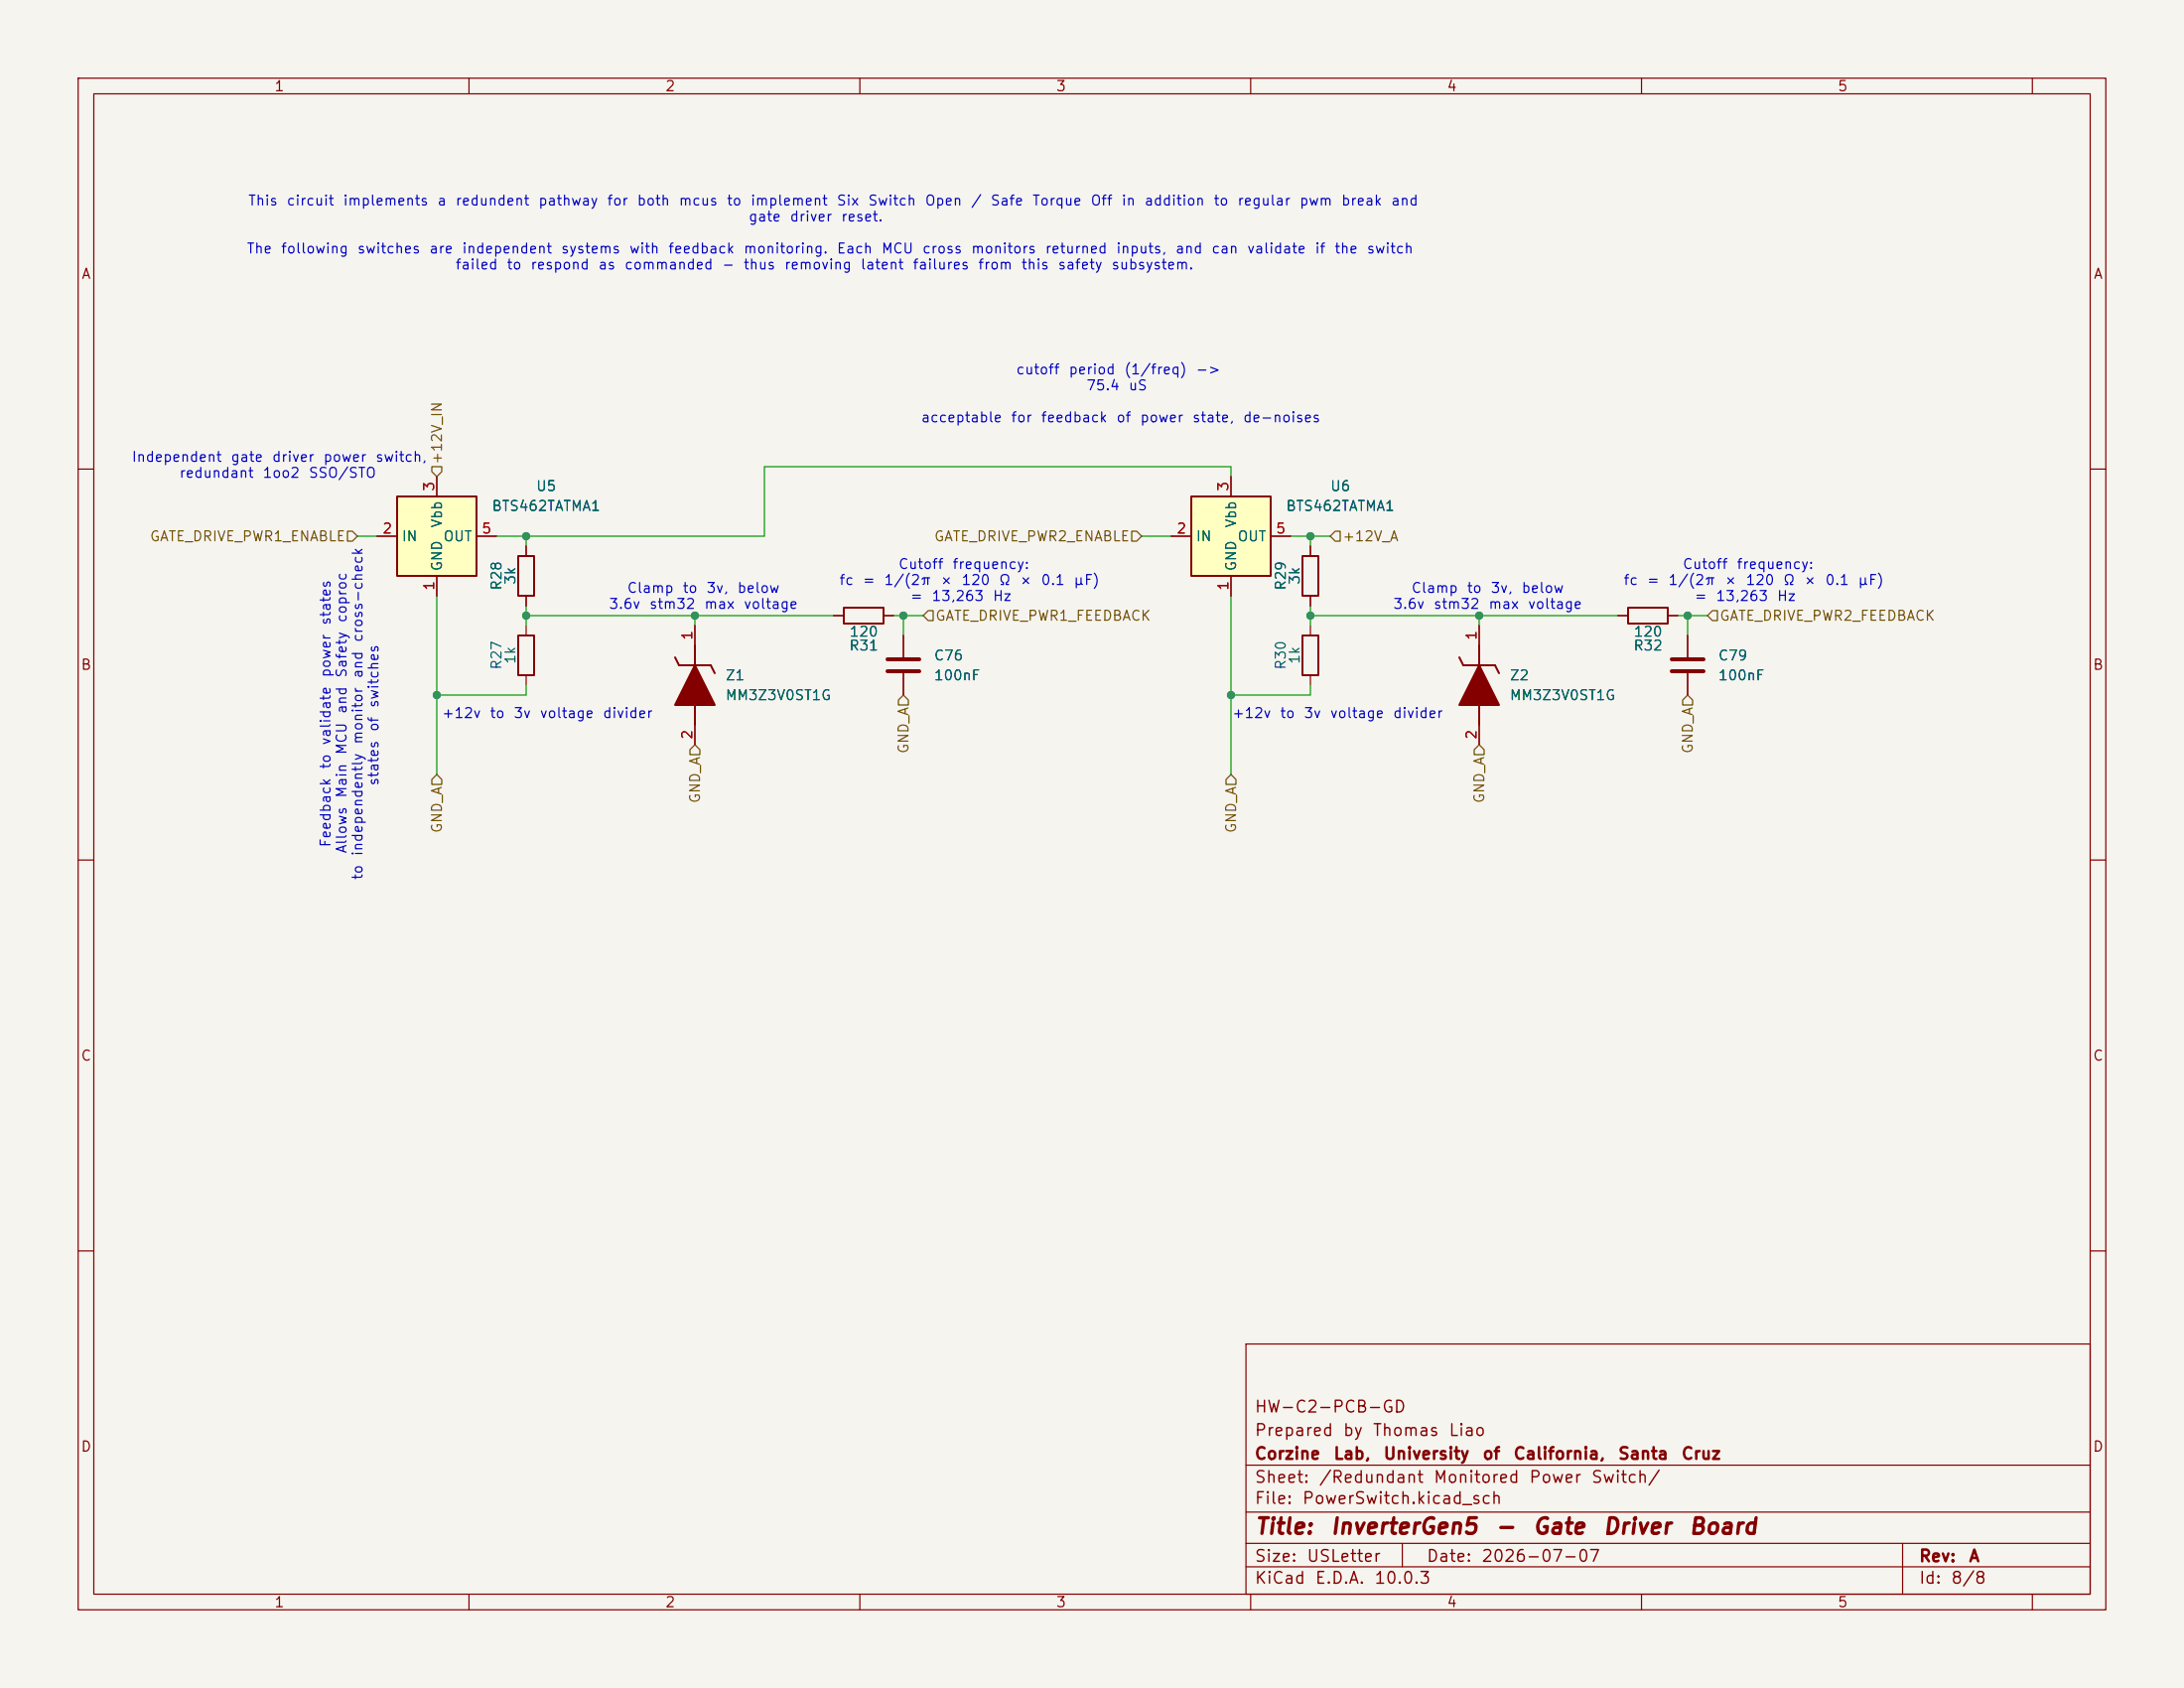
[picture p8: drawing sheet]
<svg xmlns="http://www.w3.org/2000/svg" width="279mm" height="216mm" viewBox="0 0 279 216" stroke-linecap="round" stroke-linejoin="round" font-family="sans-serif">
<path d="M0 0h279.4v215.9h-279.4z" fill="#f5f4ef" stroke="#f5f4ef" stroke-width=".13"/>
<g fill="none" stroke="#840000" stroke-width=".15">
<path d="M10 10h259.4v195.9h-259.4zM12 12h255.4v191.9h-255.4zM60 10v2M110 10v2M160 10v2M210 10v2M260 10v2M10 60h2M67.3 69.9v1.2M67.3 76.2v1.3M267.4 60h2M167.6 80v1.3"/>
<path d="M167.6 86.4v1.2M10 110h2M267.4 110h2M10 160h2M159.4 171.9h108v32h-108zM267.4 160h2M159.4 197.4h108M159.4 193.4h108M159.4 187.4h108M179.4 197.4v3M243.4 197.4v6.5M60 203.9v2"/>
<path d="M110 203.9v2M159.4 200.4h108M160 203.9v2M210 203.9v2M260 203.9v2"/>
</g>
<path d="M66.3 71.1h2v5.1h-2zM166.6 81.3h2.1v5.1h-2.1z" fill="none" stroke="#840000" stroke-width=".25"/>
<path d="M50.8 63.5h10.2v10.2h-10.2z" fill="#ffffc2"/>
<path d="M50.8 63.5h10.2v10.2h-10.2zM107.9 77.7h5.1v2.1h-5.1zM166.6 71.1h2.1v5.1h-2.1zM66.3 81.3h2v5.1h-2zM86.4 84.1l.5 1h4l.5 1M88.9 82.6v2.5M88.9 90.2v2.5" fill="none" stroke="#840000" stroke-width=".25"/>
<g fill="none" stroke="#840000" stroke-width=".15">
<path d="M48.3 68.6h2.5M55.9 61v2.5M55.9 73.7v2.5M61 68.6h2.5M106.7 78.7h1.2M113 78.7h1.3M167.6 69.9v1.2M167.6 76.2v1.3M67.3 80v1.3M67.3 86.4v1.2M88.9 80v2.6M88.9 92.7v2.6"/>
<path d="M215.9 81.3v2.8M215.9 86.1v2.8"/>
</g>
<path d="M213.9 84.3h4M213.9 85.9h4" fill="none" stroke="#840000" stroke-width=".51"/>
<path d="M88.9 85.1l2.5 5.1h-5z" fill="#840000" stroke="#840000" stroke-width=".25"/>
<path d="M152.4 63.5h10.2v10.2h-10.2z" fill="#ffffc2"/>
<path d="M152.4 63.5h10.2v10.2h-10.2zM208.3 77.7h5.1v2.1h-5.1zM186.7 84.1l.5 1h4.1l.5 1M189.2 82.6v2.5M189.2 90.2v2.5" fill="none" stroke="#840000" stroke-width=".25"/>
<g fill="none" stroke="#840000" stroke-width=".15">
<path d="M48.3 68.6h2.5M55.9 61v2.5M55.9 73.7v2.5M61 68.6h2.5M67.3 69.9v1.2M67.3 76.2v1.3M106.7 78.7h1.2M113 78.7h1.3M149.9 68.6h2.5M157.5 61v2.5M157.5 73.7v2.5M162.6 68.6h2.5"/>
<path d="M167.6 69.9v1.2M167.6 76.2v1.3M207 78.7h1.3M213.4 78.7h1.2M88.9 80v2.6M88.9 92.7v2.6M115.6 81.3v2.8M115.6 86.1v2.8M189.2 80v2.6M189.2 92.7v2.6M215.9 81.3v2.8M215.9 86.1v2.8"/>
</g>
<path d="M189.2 85.1l2.6 5.1h-5.1z" fill="#840000" stroke="#840000" stroke-width=".25"/>
<path d="M113.5 84.3h4.1M113.5 85.9h4.1" fill="none" stroke="#840000" stroke-width=".51"/>
<path d="M55.2 59.7h1.3v.6l-.6 .7-.7-.7zM44.4 67.9h.7l.6 .7-.6 .6h-.7zM118.7 78.1h.7v1.3h-.7l-.6-.7zM144.8 67.9h.6l.6 .7-.6 .6h-.6zM170.8 67.9h.6v1.3h-.6l-.6-.6zM219.1 78.1h.6v1.3h-.6l-.7-.7zM55.9 99.1l.6 .6v.6h-1.3v-.6zM88.9 95.3l.6 .6v.6h-1.2v-.6zM115.6 88.9l.6 .6v.7h-1.3v-.7zM157.5 99.1l.6 .6v.6h-1.3v-.6zM189.2 95.3l.7 .6v.6h-1.3v-.6zM215.9 88.9l.6 .6v.7h-1.2v-.7z" fill="none" stroke="#725600" stroke-width=".15"/>
<g fill="none" stroke="#009600" stroke-width=".15">
<path d="M45.7 68.6h2.6M55.9 76.2v22.9M67.3 78.7h39.4M67.3 68.6v1.3M67.3 77.5v2.5M88.9 78.7v1.3M114.3 78.7h3.8M115.6 78.7v2.6M146 68.6h3.9M157.5 61v-1.3h-59.7v8.9h-34.3M157.5 76.2v22.9M165.1 68.6h5.1"/>
<path d="M167.6 68.6v1.3M167.6 77.5v2.5M167.6 78.7h39.4M189.2 78.7v1.3M214.6 78.7h3.8M215.9 78.7v2.6M67.3 87.6v1.3h-11.4M167.6 87.6v1.3h-10.1"/>
</g>
<g fill="#009600" stroke="#009600" stroke-width=".13">
<circle cx="67.3" cy="68.6" r=".46"/>
<circle cx="88.9" cy="78.7" r=".46"/>
<circle cx="67.3" cy="78.7" r=".46"/>
<circle cx="55.9" cy="88.9" r=".46"/>
<circle cx="115.6" cy="78.7" r=".46"/>
<circle cx="157.5" cy="88.9" r=".46"/>
<circle cx="215.9" cy="78.7" r=".46"/>
<circle cx="167.6" cy="78.7" r=".46"/>
<circle cx="167.6" cy="68.6" r=".46"/>
<circle cx="189.2" cy="78.7" r=".46"/>
</g>
<g font-size="2" fill="#840000">
<text x="160.4" y="196.7">Title:</text>
<text x="170.1" y="196.7">InverterGen5</text>
<text x="191.2" y="196.7">-</text>
<text x="196" y="196.7">Gate</text>
<text x="204.9" y="196.7">Driver</text>
<text x="215.9" y="196.7">Board</text>
</g>
<g font-size="1.5" fill="#840000">
<text x="160.4" y="184">Prepared</text>
<text x="160.4" y="181">HW-C2-PCB-GD</text>
<text x="171.7" y="184">by</text>
<text x="175.5" y="184">Thomas</text>
<text x="185.2" y="184">Liao</text>
<text x="160.4" y="190">Sheet:</text>
<text x="160.4" y="187">Corzine</text>
<text x="168.6" y="190">/Redundant</text>
<text x="170.5" y="187">Lab,</text>
<text x="176.9" y="187">University</text>
<text x="183.3" y="190">Monitored</text>
<text x="189.6" y="187">of</text>
<text x="193.5" y="187">California,</text>
<text x="195.5" y="190">Power</text>
<text x="203.5" y="190">Switch/</text>
<text x="206.9" y="187">Santa</text>
<text x="215" y="187">Cruz</text>
<text x="160.4" y="192.7">File:</text>
<text x="166.5" y="192.7">PowerSwitch.kicad_sch</text>
<text x="160.4" y="202.9">KiCad</text>
<text x="160.4" y="200.1">Size:</text>
<text x="167.1" y="200.1">USLetter</text>
<text x="168.1" y="202.9">E.D.A.</text>
<text x="175.7" y="202.9">10.0.3</text>
<text x="182.4" y="200.1">Date:</text>
<text x="189.4" y="200.1">2026-07-07</text>
<text x="245.4" y="200.1">Rev:</text>
<text x="245.4" y="202.9">Id:</text>
<text x="249.5" y="202.9">8/8</text>
<text x="251.8" y="200.1">A</text>
</g>
<g font-size="1.3" fill="#840000">
<text x="35" y="12">1</text>
<text x="85" y="12">2</text>
<text x="135" y="12">3</text>
<text x="185" y="12">4</text>
<text x="235" y="12">5</text>
<text x="10.3" y="36">A</text>
<text x="267.7" y="36">A</text>
<text x="10.3" y="86">B</text>
<text x="267.7" y="86">B</text>
<text x="10.3" y="136">C</text>
<text x="267.7" y="136">C</text>
<text x="10.3" y="186">D</text>
<text x="267.7" y="186">D</text>
<text x="35" y="205.9">1</text>
<text x="85" y="205.9">2</text>
<text x="135" y="205.9">3</text>
<text x="185" y="205.9">4</text>
<text x="235" y="205.9">5</text>
</g>
<g font-size="1.3" fill="#0000c2">
<text x="31.6" y="26.6">This</text>
<text x="36.6" y="26.6">circuit</text>
<text x="43.8" y="26.6">implements</text>
<text x="55.8" y="26.6">a</text>
<text x="58.2" y="26.6">redundent</text>
<text x="68.8" y="26.6">pathway</text>
<text x="77.6" y="26.6">for</text>
<text x="81.4" y="26.6">both</text>
<text x="86.7" y="26.6">mcus</text>
<text x="92.9" y="26.6">to</text>
<text x="95.7" y="28.6">gate</text>
<text x="95.9" y="26.6">implement</text>
<text x="100.9" y="28.6">driver</text>
<text x="106.9" y="26.6">Six</text>
<text x="107.5" y="28.6">reset.</text>
<text x="111" y="26.6">Switch</text>
<text x="118.2" y="26.6">Open</text>
<text x="124.1" y="26.6">/</text>
<text x="126.6" y="26.6">Safe</text>
<text x="132" y="26.6">Torque</text>
<text x="139.4" y="26.6">Off</text>
<text x="143.4" y="26.6">in</text>
<text x="146.3" y="26.6">addition</text>
<text x="155.2" y="26.6">to</text>
<text x="158.2" y="26.6">regular</text>
<text x="166.1" y="26.6">pwm</text>
<text x="171.5" y="26.6">break</text>
<text x="177.9" y="26.6">and</text>
<text x="31.5" y="32.7">The</text>
<text x="35.8" y="32.7">following</text>
<text x="45.6" y="32.7">switches</text>
<text x="54.8" y="32.7">are</text>
<text x="58.2" y="34.8">failed</text>
<text x="59" y="32.7">independent</text>
<text x="64.7" y="34.8">to</text>
<text x="67.8" y="34.8">respond</text>
<text x="71.7" y="32.7">systems</text>
<text x="76.4" y="34.8">as</text>
<text x="79.8" y="34.8">commanded</text>
<text x="80.4" y="32.7">with</text>
<text x="85.4" y="32.7">feedback</text>
<text x="92.3" y="34.8">-</text>
<text x="95" y="34.8">thus</text>
<text x="95" y="32.7">monitoring.</text>
<text x="100.2" y="34.8">removing</text>
<text x="107" y="32.7">Each</text>
<text x="110" y="34.8">latent</text>
<text x="112.7" y="32.7">MCU</text>
<text x="116.7" y="34.8">failures</text>
<text x="117.9" y="32.7">cross</text>
<text x="124.1" y="32.7">monitors</text>
<text x="125" y="34.8">from</text>
<text x="130.6" y="34.8">this</text>
<text x="133.6" y="32.7">returned</text>
<text x="135.2" y="34.8">safety</text>
<text x="142.1" y="34.8">subsystem.</text>
<text x="142.7" y="32.7">inputs,</text>
<text x="150.3" y="32.7">and</text>
<text x="154.9" y="32.7">can</text>
<text x="159.4" y="32.7">validate</text>
<text x="168.1" y="32.7">if</text>
<text x="170.6" y="32.7">the</text>
<text x="174.7" y="32.7">switch</text>
<text x="129.9" y="48.2">cutoff</text>
<text x="136.6" y="48.2">period</text>
<text x="138.9" y="50.2">75.4</text>
<text x="143.7" y="48.2">(1/freq)</text>
<text x="144.3" y="50.2">uS</text>
<text x="152.9" y="48.2">-&gt;</text>
<text x="16.8" y="59.4">Independent</text>
<text x="29.4" y="59.4">gate</text>
<text x="34.7" y="59.4">driver</text>
<text x="41.3" y="59.4">power</text>
<text x="47.9" y="59.4">switch,</text>
<text x="117.7" y="54.3">acceptable</text>
<text x="129.2" y="54.3">for</text>
<text x="133.1" y="54.3">feedback</text>
<text x="142.7" y="54.3">of</text>
<text x="145.8" y="54.3">power</text>
<text x="152.4" y="54.3">state,</text>
<text x="158.9" y="54.3">de-noises</text>
<text x="22.8" y="61.4">redundant</text>
<text x="33.5" y="61.4">1oo2</text>
<text x="39.4" y="61.4">SSO/STO</text>
<text x="80.1" y="76.2">Clamp</text>
<text x="87.2" y="76.2">to</text>
<text x="90.3" y="76.2">3v,</text>
<text x="94.2" y="76.2">below</text>
<text x="107.3" y="75.1">fc</text>
<text x="110.3" y="75.1">=</text>
<text x="113" y="75.1">1/(2π</text>
<text x="114.8" y="73.1">Cutoff</text>
<text x="116.3" y="77.2">=</text>
<text x="119.1" y="77.2">13,263</text>
<text x="120.2" y="75.1">×</text>
<text x="121.7" y="73.1">frequency:</text>
<text x="122.9" y="75.1">120</text>
<text x="126.9" y="77.2">Hz</text>
<text x="127.7" y="75.1">Ω</text>
<text x="130.3" y="75.1">×</text>
<text x="133.1" y="75.1">0.1</text>
<text x="137.3" y="75.1">μF)</text>
<text x="180.5" y="76.2">Clamp</text>
<text x="187.6" y="76.2">to</text>
<text x="190.6" y="76.2">3v,</text>
<text x="194.6" y="76.2">below</text>
<text x="207.6" y="75.1">fc</text>
<text x="210.6" y="75.1">=</text>
<text x="213.3" y="75.1">1/(2π</text>
<text x="215.2" y="73.1">Cutoff</text>
<text x="216.7" y="77.2">=</text>
<text x="219.4" y="77.2">13,263</text>
<text x="220.5" y="75.1">×</text>
<text x="222.1" y="73.1">frequency:</text>
<text x="223.2" y="75.1">120</text>
<text x="227.2" y="77.2">Hz</text>
<text x="228" y="75.1">Ω</text>
<text x="230.7" y="75.1">×</text>
<text x="233.4" y="75.1">0.1</text>
<text x="237.6" y="75.1">μF)</text>
<text x="42.6" y="80.1" transform="rotate(-90 42.6 80.1)">states</text>
<text x="44.7" y="79.7" transform="rotate(-90 44.7 79.7)">coproc</text>
<text x="46.7" y="82.2" transform="rotate(-90 46.7 82.2)">cross-check</text>
<text x="77.8" y="78.2">3.6v</text>
<text x="83" y="78.2">stm32</text>
<text x="90" y="78.2">max</text>
<text x="95" y="78.2">voltage</text>
<text x="178.1" y="78.2">3.6v</text>
<text x="183.3" y="78.2">stm32</text>
<text x="190.3" y="78.2">max</text>
<text x="195.4" y="78.2">voltage</text>
<text x="42.6" y="86.7" transform="rotate(-90 42.6 86.7)">power</text>
<text x="44.7" y="86.8" transform="rotate(-90 44.7 86.8)">Safety</text>
<text x="46.7" y="86.9" transform="rotate(-90 46.7 86.9)">and</text>
<text x="42.6" y="95.4" transform="rotate(-90 42.6 95.4)">validate</text>
<text x="44.7" y="91.4" transform="rotate(-90 44.7 91.4)">and</text>
<text x="46.7" y="95.3" transform="rotate(-90 46.7 95.3)">monitor</text>
<text x="48.7" y="93.7" transform="rotate(-90 48.7 93.7)">of</text>
<text x="48.7" y="90.6" transform="rotate(-90 48.7 90.6)">switches</text>
<text x="56.4" y="92.2">+12v</text>
<text x="62.6" y="92.2">to</text>
<text x="65.6" y="92.2">3v</text>
<text x="69" y="92.2">voltage</text>
<text x="77" y="92.2">divider</text>
<text x="157.5" y="92.2">+12v</text>
<text x="163.7" y="92.2">to</text>
<text x="166.7" y="92.2">3v</text>
<text x="170" y="92.2">voltage</text>
<text x="178.1" y="92.2">divider</text>
<text x="42.6" y="98.5" transform="rotate(-90 42.6 98.5)">to</text>
<text x="44.7" y="96.6" transform="rotate(-90 44.7 96.6)">MCU</text>
<text x="48.7" y="100.6" transform="rotate(-90 48.7 100.6)">states</text>
<text x="44.7" y="102.1" transform="rotate(-90 44.7 102.1)">Main</text>
<text x="42.6" y="108.5" transform="rotate(-90 42.6 108.5)">Feedback</text>
<text x="44.7" y="109.2" transform="rotate(-90 44.7 109.2)">Allows</text>
<text x="46.7" y="112.6" transform="rotate(-90 46.7 112.6)">to</text>
<text x="46.7" y="109.6" transform="rotate(-90 46.7 109.6)">independently</text>
</g>
<g font-size="1.3" fill="#725600">
<text x="56.9" y="59.5" transform="rotate(-90 56.9 59.5)">+12V_IN</text>
<text x="19.1" y="69.6">GATE_DRIVE_PWR1_ENABLE</text>
<text x="119.4" y="69.6">GATE_DRIVE_PWR2_ENABLE</text>
<text x="171.6" y="69.6">+12V_A</text>
<text x="119.6" y="79.7">GATE_DRIVE_PWR1_FEEDBACK</text>
<text x="219.9" y="79.7">GATE_DRIVE_PWR2_FEEDBACK</text>
<text x="116.5" y="96.5" transform="rotate(-90 116.5 96.5)">GND_A</text>
<text x="216.9" y="96.5" transform="rotate(-90 216.9 96.5)">GND_A</text>
<text x="56.9" y="106.7" transform="rotate(-90 56.9 106.7)">GND_A</text>
<text x="89.9" y="102.8" transform="rotate(-90 89.9 102.8)">GND_A</text>
<text x="158.5" y="106.7" transform="rotate(-90 158.5 106.7)">GND_A</text>
<text x="190.2" y="102.8" transform="rotate(-90 190.2 102.8)">GND_A</text>
</g>
<g font-size="1.3" fill="#a90000">
<text x="55.9" y="62.9" transform="rotate(-90 55.9 62.9)">3</text>
<text x="157.5" y="62.9" transform="rotate(-90 157.5 62.9)">3</text>
<text x="48.8" y="68.6">2</text>
<text x="61.5" y="68.6">5</text>
<text x="150.4" y="68.6">2</text>
<text x="163.1" y="68.6">5</text>
<text x="55.9" y="75.6" transform="rotate(-90 55.9 75.6)">1</text>
<text x="157.5" y="75.6" transform="rotate(-90 157.5 75.6)">1</text>
<text x="88.9" y="82" transform="rotate(-90 88.9 82)">1</text>
<text x="189.2" y="82" transform="rotate(-90 189.2 82)">1</text>
<text x="88.9" y="94.7" transform="rotate(-90 88.9 94.7)">2</text>
<text x="189.2" y="94.7" transform="rotate(-90 189.2 94.7)">2</text>
</g>
<g font-size="1.3" fill="#006464">
<text x="62.8" y="65.7">BTS462TATMA1</text>
<text x="68.5" y="63.1">U5</text>
<text x="164.4" y="65.7">BTS462TATMA1</text>
<text x="170.1" y="63.1">U6</text>
<text x="51.3" y="69.6">IN</text>
<text x="56.6" y="69.6">OUT</text>
<text x="56.9" y="67.6" transform="rotate(-90 56.9 67.6)">Vbb</text>
<text x="152.9" y="69.6">IN</text>
<text x="158.2" y="69.6">OUT</text>
<text x="158.5" y="67.6" transform="rotate(-90 158.5 67.6)">Vbb</text>
<text x="56.9" y="73.2" transform="rotate(-90 56.9 73.2)">GND</text>
<text x="64.5" y="75.6" transform="rotate(-90 64.5 75.6)">R28</text>
<text x="66.2" y="74.9" transform="rotate(-90 66.2 74.9)">3k</text>
<text x="158.5" y="73.2" transform="rotate(-90 158.5 73.2)">GND</text>
<text x="164.8" y="75.6" transform="rotate(-90 164.8 75.6)">R29</text>
<text x="166.6" y="74.9" transform="rotate(-90 166.6 74.9)">3k</text>
<text x="108.5" y="83.5">R31</text>
<text x="108.6" y="81.7">120</text>
<text x="208.9" y="83.5">R32</text>
<text x="208.9" y="81.7">120</text>
<text x="64.5" y="85.8" transform="rotate(-90 64.5 85.8)">R27</text>
<text x="66.2" y="85" transform="rotate(-90 66.2 85)">1k</text>
<text x="92.7" y="87.3">Z1</text>
<text x="92.7" y="89.9">MM3Z3V0ST1G</text>
<text x="119.4" y="87.3">100nF</text>
<text x="119.4" y="84.8">C76</text>
<text x="164.8" y="85.8" transform="rotate(-90 164.8 85.8)">R30</text>
<text x="166.6" y="85" transform="rotate(-90 166.6 85)">1k</text>
<text x="193" y="87.3">Z2</text>
<text x="193" y="89.9">MM3Z3V0ST1G</text>
<text x="219.7" y="87.3">100nF</text>
<text x="219.7" y="84.8">C79</text>
</g>
</svg>
